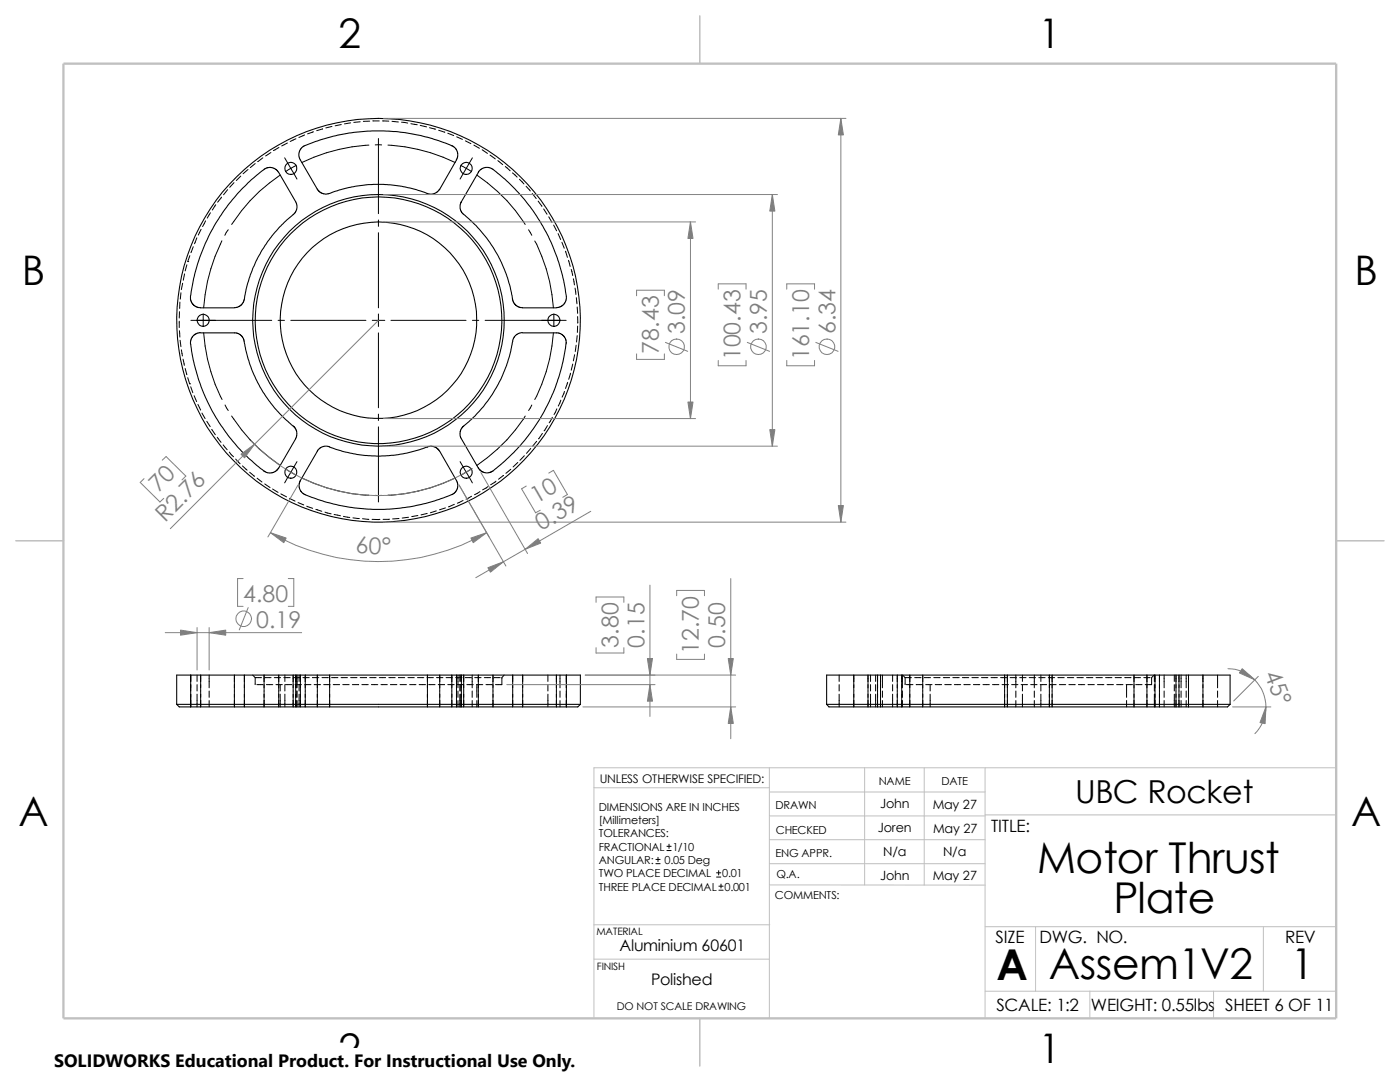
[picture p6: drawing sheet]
<svg xmlns="http://www.w3.org/2000/svg" width="279mm" height="216mm" viewBox="0 0 279 216" stroke-linecap="round" stroke-linejoin="round" font-family="sans-serif">
<g fill="none" stroke="#c0c0c0" stroke-width=".2">
<path d="M118.5 157.2h35M153.5 153.2v50M153.5 158h43.1M172.6 153.2v23.4M184.4 153.2v23.4M196.6 153.2v50M266.7 153.2h-148.2v50M153.5 167.6h43.1M153.5 162.8h43.1M153.5 176.6h43.1M153.5 172.3h43.1M196.6 162.6h70.1"/>
<path d="M118.5 191.4h35M118.5 184.5h35.1M196.6 197.8h70.1M196.6 184.9h70.1M206.7 184.9v12.9M217.5 197.8v5.4M242.2 197.8v5.4M252.1 184.9v12.9"/>
</g>
<path d="M139.7 3.1v9.6M3.1 107.9h9.6M266.7 107.9h9.5M139.7 203.2v9.5" fill="none" stroke="#c0c0c0" stroke-width=".21"/>
<path d="M12.7 12.7h254v190.5h-254z" fill="none" stroke="#c0c0c0" stroke-width=".47"/>
<g fill="none" stroke="#000" stroke-width=".2">
<path d="M44.2 39.3l-.8 1M45.4 37.8l-.8 1.1M46.7 36.4l-.9 1M48 35.1l-.8 .9M49.5 33.8l-1 .9M50.9 32.6l-.9 .8M52.5 31.5l-1.1 .8M54.1 30.4l-1.1 .7M55.7 29.4l-1.1 .7M55.9 34.9a34 34 0 0 0-9.7 9.9M56.8 31.5l1.2 2.1M57.4 28.5l-1.2 .6"/>
<path d="M58 33.6l1.3 2.1M58 33.6l-1 .6M59.1 27.7l-1.2 .5M59.1 33l-1.1 .6M60.8 26.9l-1.2 .5M62.6 26.3l-1.2 .4M64.4 25.7l-1.2 .4M66.3 25.2l-1.3 .3M68.1 24.8l-1.2 .3M70 24.5l-1.3 .2M71.9 24.3l-1.3 .1M73.6 29a35.3 35.3 0 0 0-13.4 3.4"/>
<path d="M73.8 24.2h-1.3M74.4 24.1h1.3M74.9 28.9h1.3M75.5 27.6v15M76.3 24.1l1.3 .1M77.4 29a35.3 35.3 0 0 1 13.4 3.4M78.2 24.2l1.3 .1M80.1 24.4l1.3 .2M82 24.7l1.3 .2M83.9 25l1.2 .3M85.7 25.5l1.3 .3M87.5 26l1.3 .4"/>
<path d="M89.4 26.6l1.2 .5M91.1 27.3l1.2 .5M91.9 33l1.1 .6M92.9 28.1l1.1 .6M93 33.6l-1.2 2.1M93 33.6l1.1 .6M94.3 31.5l-1.3 2.1M94.6 29l1.1 .6M95.2 34.9a33.1 33.1 0 0 1 9.6 9.9M96.2 29.9l1.1 .7M97.8 30.9l1 .8M99.4 32l.9 .9"/>
<path d="M100.8 33.2l1 .9M102.3 34.5l.9 .8M103.7 35.8l.9 .9M105 37.2l.8 .9M106.2 38.6l.8 1M36.1 58.4l-.1 1.3M36.4 56.5l-.2 1.3M36.8 54.7l-.2 1.2M37.3 52.8l-.3 1.3M37.5 52.2h.1M37.9 51l-.4 1.2M38.6 49.2l-.5 1.2"/>
<path d="M39.3 47.5l-.5 1.1M40.1 45.8l-.5 1.1M41 44.1l-.6 1.1M42 42.5l-.6 1M43.1 40.9l-.7 1M44.3 48a36.2 36.2 0 0 0-3.7 13.4M45.6 45.8l-.7 1.1M75.5 43.9v1.3M75.5 46.4v15M105.5 45.8l.6 1.1M106.7 48.1a33.5 33.5 0 0 1 3.7 13.3M107.4 40.1l.8 1"/>
<path d="M108.5 41.7l.7 1.1M109.5 43.3l.7 1.1M110.5 44.9l.6 1.2M111.4 46.6l.5 1.2M112.1 48.3l.5 1.2M112.9 50.1l.3 1.3M113.5 51.9l.3 1.3M114 53.8l.3 1.2M114.4 55.6l.2 1.3M114.8 57.5l.1 1.3M115 59.4l.1 1.2M35.8 64.1v1.3"/>
<path d="M35.8 66l.1 1.3M35.8 62.2v1.3M35.9 60.3v1.3M35.9 67.9l.2 1.3M36.2 69.8l.2 1.2M36.5 71.7l.3 1.2M37 73.5l.3 1.3M37.5 75.4l.3 1.2M37.8 76.6h.1M38.1 77.2l.4 1.2M38.1 63.9h16.1M38.7 79l.5 1.1"/>
<path d="M40.6 62.7v2.5M40.6 66.4a34.6 34.6 0 0 0 3.7 13.3M55.5 63.9h1.3M58 63.9h15M74.3 63.9h2.5M75.5 62.7v2.5M75.5 66.4v15M78 63.9h15M94.3 63.9h1.2M96.8 63.9h16.2M110.4 66.4a33.5 33.5 0 0 1-3.7 13.3M110.5 62.7v2.5"/>
<path d="M111.9 79.8l-.5 1.2M112.6 78.1l-.4 1.1M113.3 76.3l-.4 1.2M113.8 74.5l-.3 1.2M114.3 72.6l-.3 1.3M114.7 70.8l-.3 1.2M115 68.9l-.2 1.2M115.2 61.3l.1 1.2M115.2 67l-.1 1.2M115.3 63.2v1.2M115.3 65.1l-.1 1.2M39.5 80.7l.5 1.1"/>
<path d="M40.3 82.4l.6 1.1M41.3 84.1l.7 1M42.2 85.7l.8 1M43.3 87.2l.8 1.1M44.5 88.8l.8 .9M44.9 80.8l.7 1.1M45.8 90.2l.8 .9M46.2 83a34 34 0 0 0 9.7 9.9M47 91.6l.9 .9M48.4 93l.9 .8M49.8 94.2l1 .8M51.3 95.4l1 .8"/>
<path d="M52.8 96.6l1.1 .7M54.4 97.6l1.1 .7M56 98.6l1.2 .5M57 93.6l1 .6M57.7 99.4l1.2 .6M58 94.2l-1.2 2.2M58 94.2l1.1 .6M59.3 92.1l-1.3 2.1M60.2 95.4a34.1 34.1 0 0 0 13.4 3.4M74.9 98.8h1.3M75.5 82.6v1.3M75.5 85.2v15"/>
<path d="M90.8 95.4a34.1 34.1 0 0 1-13.4 3.4M91.8 92.1l1.2 2.1M92.4 99.9l-1.1 .5M93 94.2l1.3 2.2M93 94.2l-1.1 .6M94.1 99l-1.1 .6M94.1 93.6l-1.1 .6M95.8 98.1l-1.1 .6M97.4 97.1l-1.1 .6M99 96l-1.1 .7M100.5 94.9l-1 .7M101.9 93.6l-.9 .8"/>
<path d="M103.3 92.3l-.9 .9M104.6 90.9l-.8 1M104.8 83a33.1 33.1 0 0 1-9.6 9.9M105.9 89.5l-.8 1M106.1 80.8l-.6 1.1M107.1 88.1l-.8 .9M108.2 86.5l-.7 1M109.3 84.9l-.7 1.1M110.2 83.3l-.6 1.1M111.1 81.6l-.5 1.1M59.5 100.3l1.1 .5M61.2 101l1.2 .4"/>
<path d="M63 101.6l1.2 .4M64.9 102.2l1.2 .3M66.7 102.7l1.2 .2M68.5 103l1.3 .3M70.4 103.3l1.3 .2M72.3 103.5l1.3 .1M74.3 103.6h1.5M77.7 103.6h-1.2M79.6 103.5h-1.2M81.5 103.2l-1.2 .2M83.4 102.9l-1.2 .2M85.3 102.4l-1.3 .3"/>
<path d="M87.1 101.9l-1.2 .4M88.9 101.3l-1.2 .4M90.7 100.6l-1.2 .5M38.1 134.7v6.4M39.3 134.7v1.3M39.3 136.6v1.3M39.3 138.5v2.6M40 134.7v6.4M41.7 134.7v2.5M41.7 137.9v1.2M41.7 139.8v1.3M46.8 134.7v6.4"/>
<path d="M48.8 134.7v6.4M50.4 134.7l.5 .5M50.9 135.2h1.3M50.9 135.2v1.4M51.3 136.6h1.2M52.7 134.7v6.4M52.8 135.2h1.3M53.2 136.6h1.2M54.7 135.2h1.3M55.1 136.6h1.2M55.6 134.7v6.4M55.9 136.6v1.3"/>
<path d="M55.9 138.5v2.6M56.6 135.2h1.3M56.9 134.7v1.3M56.9 136.6v1.3M56.9 138.5v2.6M57 136.6h1.3M58.5 134.7v6.4M58.5 135.2h1.3M58.9 136.6h1.3M59 134.7v6.4M59.2 134.7v2.5M59.2 137.9v1.2"/>
<path d="M59.2 139.8v1.3M59.3 134.7v2.5M59.3 137.9v1.2M59.3 139.8v1.3M59.7 134.7v1.3M59.7 136.6v1.3M59.7 138.5v2.6M59.9 134.7v6.4M60.5 135.2h1.2M60.8 136.6h1.3M60.9 134.7v6.4M62.4 135.2h1.2"/>
<path d="M62.7 136.6h1.3M63.3 134.7v6.4M64.3 135.2h1.2M64.6 136.6h1.3M65.8 134.7v6.4M66.2 135.2h1.2M66.5 136.6h1.3M68.1 135.2h1.2M68.4 136.6h1.3M70 135.2h1.2M70.3 136.6h1.3M71.9 135.2h1.3"/>
<path d="M72.2 136.6h1.3M73.8 135.2h1.3M74.1 136.6h1.3M75.7 135.2h1.3M76 136.6h1.3M77.6 135.2h1.3M77.9 136.6h1.3M79.5 135.2h1.3M79.8 136.6h1.3M81.4 135.2h1.3M81.7 136.6h1.3M83.3 135.2h1.3"/>
<path d="M83.7 136.6h1.2M85.2 135.2h1.3M85.3 134.7v6.4M85.6 136.6h1.2M87.1 135.2h1.3M87.5 136.6h1.2M87.8 134.7v6.4M89 135.2h1.3M89.4 136.6h1.2M90.2 134.7v6.4M90.9 135.2h1.3M91.1 134.7v6.4"/>
<path d="M91.3 136.6h1.2M91.4 134.7v2.5M91.4 137.9v1.2M91.4 139.8v1.3M91.8 134.7v1.3M91.8 136.6v1.3M91.8 138.5v2.6M92.1 134.7v6.4M92.5 134.7v6.4M92.8 135.2h1.3M93.2 136.6h1.2M94.2 134.7v2.5"/>
<path d="M94.2 137.9v1.2M94.2 139.8v1.3M94.7 135.2h1.3M95.1 136.6h1.3M95.2 136.6v2.5M95.2 139.8v1.3M95.5 134.7v6.4M96.6 135.2h1.3M97 136.6h1.3M98.4 134.7v6.4M98.6 135.2h1.2M100.6 134.7l-.4 .5v1.4h-1.3"/>
<path d="M102.3 134.7v6.4M104.3 134.7v6.4M109.3 134.7v1.3M109.3 136.6v1.3M109.3 138.5v2.6M111 134.7v6.4M111.8 134.7v2.5M111.8 137.9v1.2M111.8 139.8v1.3M113 134.7v6.4M167.5 134.7v1.3M167.5 136.6v1.3"/>
<path d="M167.5 138.5v2.6M170.4 134.7v6.4M173.2 134.7v6.4M173.7 134.7v1.3M173.7 136.6v1.3M173.7 138.5v2.6M174.8 134.7v1.3M174.8 136.6v1.3M174.8 138.5v2.6M175.1 134.7v6.4M175.7 134.7v6.4M176.1 134.7v2.5"/>
<path d="M176.1 137.9v1.2M176.1 139.8v1.3M178.1 134.7v1.3M178.1 136.6v1.3M178.1 138.5v2.6M179.1 134.7v6.4M180 134.7v6.4M180.1 134.7v2.5M180.1 137.9v1.2M180.1 139.8v1.3M180.1 134.7l.5 .5M180.6 135.2h1.3"/>
<path d="M180.6 135.2v1.4M180.9 136.6h1.3M181.6 134.7v6.4M182.5 135.2h1.3M182.8 136.6h1.3M184.1 134.7v6.4M184.4 135.2h1.3M184.7 136.6h1.3M185.6 136.6v1.3M185.6 138.5v2.6M186.4 135.2h1.2M186.6 136.6h1.3"/>
<path d="M188.3 135.2h1.2M188.6 136.6h1.2M190.2 135.2h1.2M190.5 136.6h1.2M192.1 135.2h1.2M192.4 136.6h1.2M194 135.2h1.2M194.3 136.6h1.2M195.9 135.2h1.2M196.2 136.6h1.2M197.8 135.2h1.3M198.1 136.6h1.2"/>
<path d="M199.7 135.2h1.3M200 136.6h1.3M200.5 134.7v6.4M201 134.7v6.4M201.6 135.2h1.3M201.9 136.6h1.3M202.7 134.7v2.5M202.7 137.9v1.2M202.7 139.8v1.3M203.5 135.2h1.3M203.8 136.6h1.3M204 134.7v1.3"/>
<path d="M204 136.6v1.3M204 138.5v2.6M205.4 135.2h1.3M205.7 136.6h1.3M206.4 134.7v2.5M206.4 137.9v1.2M206.4 139.8v1.3M207.3 135.2h1.3M207.6 136.6h1.3M207.7 134.7v1.3M207.7 136.6v1.3M207.7 138.5v2.6"/>
<path d="M209.2 135.2h1.3M209.4 134.7v6.4M209.5 136.6h1.3M210 134.7v6.4M211.1 135.2h1.3M211.4 136.6h1.3M213 135.2h1.3M213.3 136.6h1.3M214.9 135.2h1.3M215.2 136.6h1.3M216.8 135.2h1.3M217.1 136.6h1.3"/>
<path d="M218.7 135.2h1.3M219 136.6h1.3M220.6 135.2h1.3M220.9 136.6h1.3M222.5 135.2h1.3M222.8 136.6h1.3M224.5 135.2h1.2M224.7 136.6h1.3M224.8 136.6v2.5M224.8 139.8v1.3M226.3 134.7v6.4M226.4 135.2h1.2"/>
<path d="M226.7 136.6h1.2M228.3 135.2h1.2M228.9 134.7v6.4M230.4 136l-.1-1.3-.5 .5v1.4h-1.2M230.4 136.6v1.3M230.4 138.5v2.6M230.5 134.7v6.4M231.4 134.7v6.4M232.3 134.7v2.5M232.3 137.9v1.2M232.3 139.8v1.3M234.4 134.7v1.3"/>
<path d="M234.4 136.6v1.3M234.4 138.5v2.6M234.7 134.7v6.4M235.3 134.7v6.4M235.7 134.7v2.5M235.7 137.9v1.2M235.7 139.8v1.3M236.7 134.7v2.5M236.7 137.9v1.2M236.7 139.8v1.3M237.2 134.7v6.4M240.1 134.7v6.4"/>
<path d="M243 134.7v2.5M243 137.9v1.2M243 139.8v1.3M130.9 172.3h.8M130.9 171.5h.8M131.3 171.1v.8M133.1 169.7h.8M133.1 168.9h.8M133.5 168.4v.9M143 175h.8M143 174.2h.8M143.4 173.7v.9"/>
<path d="M143.5 177.6h.8M143.5 176.8h.8M143.9 176.4v.8"/>
</g>
<g fill="none" stroke="#000" stroke-width=".21">
<path d="M55.6 34.4l-.5-.6-.8-.4h-.9l-.7 .4a37.5 37.5 0 0 0-14.7 26l.2 .6 .5 .5 .9 .5h7.2M55.6 34.4l3.6 6.4 .1 .7-.3 .8-1.3 1.2a28 28 0 0 0-9.1 16.7l-.8 .9-1 .3M91.1 31.9l.3-.7-.1-.8-.3-.7-.8-.6a37.6 37.6 0 0 0-29.8 .2l-.5 .5-.2 .6 .1 1.2 3.5 6.2M91.1 31.9l-3.3 5.9-.6 .6-.7 .3h-.8l-2.9-.9a28.6 28.6 0 0 0-17.5 .9l-1.1-.1-.4-.3-.5-.6M102.3 59.7l.4 .9 .6 .6 .6 .2h7.1M102.3 59.7a27.6 27.6 0 0 0-10.1-17.3l-.4-.8 .1-1 3.6-6.4 .6-.5 .8-.3h.8l.6 .4a36.9 36.9 0 0 1 14.7 25.8l-.3 .9-.4 .5-.5 .3-.8 .1M40 66.4l-.7 .1-.9 .7-.3 .7-.1 .7a37.4 37.4 0 0 0 15.2 25.7l.6 .1 .6-.1 1-.6 3.6-6.2M40 66.4h7.2l.7 .3 .7 1 1.1 4.3a27.6 27.6 0 0 0 9.2 13.4l.4 1.1-.3 1M104.3 66.4l7.3 .1 .5 .2 .6 .6 .3 .7v.6M104.3 66.4l-.8 .1-.6 .4-.5 .7-.2 .8a27.7 27.7 0 0 1-10 17l-.4 .7 .1 1.1 3.6 6.2M112.9 68.6a37.1 37.1 0 0 1-15 25.6l-.5 .2-1-.2-.5-.3-.4-.6M65.7 89.2h.1a28.2 28.2 0 0 0 20.1-.2l1.1 .3 .7 .7"/>
<path d="M65.8 89.2l-1-.2-1.2 .6-3.7 6.3-.2 .7 .1 1 .3 .5 .7 .6a37.6 37.6 0 0 0 29.3 0M87.8 90l3.5 6.2v1.3l-.3 .6-.8 .6M35.3 140.5l.5 .6h79.5l.5-.6M35.3 140.5h80.5M35.3 140.5v-5.8h80.5v5.8M165 140.5l.4 .6h79.6l.5-.6M165 140.5h80.5M165 140.5v-5.8h80.5v5.8"/>
<circle cx="58" cy="33.6" r="1.2"/>
<circle cx="93" cy="33.6" r="1.2"/>
<circle cx="40.6" cy="63.9" r="1.2"/>
<circle cx="75.5" cy="63.9" r="40.3"/>
<circle cx="75.5" cy="63.9" r="19.6"/>
<circle cx="75.5" cy="63.9" r="24.6"/>
<circle cx="75.5" cy="63.9" r="25.1"/>
<circle cx="110.5" cy="63.9" r="1.2"/>
<circle cx="58" cy="94.2" r="1.2"/>
<circle cx="93" cy="94.2" r="1.2"/>
</g>
<g fill="none" stroke="#808080" stroke-width=".2">
<path d="M76.5 23.6h92.3M76.5 38.8h78.7M154.1 38.8v50.2M167.8 23.6v80.6M76.5 44.3h62.3M127 59v-1.1h5.6v1.1M137.8 44.3v39.2M143.3 57.7v-1.1h5.6v1.1M157 57.7v-1.1h5.6v1.1M75.5 63.9l-41.5 41.6M127 70.6v1.1h5.6v-1.1M132.8 68.3l4.4 1.8"/>
<path d="M143.3 71.9v1.1h5.6v-1.1M149.1 68.3l4.5 1.8M157 71.9v1.1h5.6v-1.1M162.8 68.3l4.5 1.8M28.7 95.5l-.7 .8 3.9 3.9 .8-.8M32.4 91.8l.7-.7 4 3.9-.8 .8M50.1 87.9a35 35 0 0 0 44.2 5.6M59.5 96.8l-6 10.3M76.5 89h78.7M76.5 83.5h62.3M96 94.3l9.3 16.1M105 97l-.9 .5 2.8 4.8 .9-.5"/>
<path d="M109.5 94.4l.9-.5 2.8 4.8-.9 .5M48.5 115.4h-1.1v5.6h1.1M54 106.3a43.3 43.3 0 0 0 43.1 0M57.5 115.4h1.1v5.6h-1.1M76.5 104.2h92.3M97.6 107.1l-6-10.3 9.4 16.1M117.9 102l-22.9 13.3M129.7 116.8v26.2M135 118.9v-1.1h5.6v1.1M145.8 115.4v32M33 126.2h27.2M39.3 125.2v8.5"/>
<path d="M41.7 125.2v8.5M49.5 121.2l-1.7 4.5M101.1 136.6h29.6M116.8 134.7h30M119 120.2v-1.1h5.5v1.1M119 129.2v1.1h5.5v-1.1M135 130.5v1.1h5.6v-1.1M245.1 133.4a7.6 7.6 0 0 1 7 4.7 7.6 7.6 0 0 1-1.7 8.3M251.1 135l-4.9 4.9M116.3 141.1h30.5M246 141.1h7.6"/>
<circle cx="135" cy="69.2" r="1.56"/>
<circle cx="151.4" cy="69.2" r="1.55"/>
<circle cx="165" cy="69.2" r="1.55"/>
<circle cx="48.6" cy="123.5" r="1.56"/>
</g>
<g fill="#808080" stroke="#808080" stroke-width=".2">
<path d="M104.8 109.6l2.6-2.1 .5 .9z"/>
<path d="M54 106.3l3.1 1.1-.5 .9z"/>
<path d="M167.3 100.9h1l-.5 3.3z"/>
<path d="M167.8 23.6l.5 3.3h-1z"/>
<path d="M153.6 85.7h1l-.5 3.3z"/>
<path d="M154.1 38.8l.5 3.3h-1z"/>
<path d="M137.3 80.2h1l-.5 3.3z"/>
<path d="M137.8 44.3l.5 3.3h-1z"/>
<path d="M94 107.4l3.1-1.1-2.7 2z"/>
<path d="M97.4 113.3l3.1-1.2-2.6 2.1z"/>
<path d="M48.1 90.6l2.7-2-2 2.8z"/>
<path d="M129.7 136.6l.5 3.3h-1z"/>
<path d="M129.2 131.4h1l-.5 3.3z"/>
<path d="M145.3 131.4h1l-.5 3.3z"/>
<path d="M145.8 141.1l.5 3.3h-1z"/>
<path d="M36 125.7l3.3 .5-3.3 .5z"/>
<path d="M41.7 126.2l3.3-.5v1z"/>
<path d="M252.6 141.1l-.1 3.3-1-.2z"/>
<path d="M247.9 133.4l2.5 2.2-3-1.3z"/>
</g>
<path d="M10.8 209.2h104.1v6.7h-104.1z" fill="#fff"/>
<g font-size="8.5">
<text x="207" y="174.1">Motor Thrust</text>
<text x="222.2" y="182.2">Plate</text>
<text x="198.8" y="195.5">A</text>
<text x="209.3" y="195.3">Assem1V2</text>
<text x="257.6" y="195.3">1</text>
</g>
<g font-size="8.1">
<text x="67.6" y="9.7">2</text>
<text x="207.3" y="9.7">1</text>
<text x="4.4" y="56.9">B</text>
<text x="270.3" y="56.9">B</text>
<text x="3.7" y="164.9">A</text>
<text x="269.7" y="164.9">A</text>
<text x="67.6" y="212.1">2</text>
<text x="207.3" y="212.1">1</text>
</g>
<text font-size="6.3" x="214.6" y="160.3">UBC Rocket</text>
<g font-size="4.6" fill="#808080">
<text x="131.5" y="70.6" transform="rotate(-90 131.5 70.6)">78.43</text>
<text x="136.7" y="66.7" transform="rotate(-90 136.7 66.7)">3.09</text>
<text x="147.8" y="71.9" transform="rotate(-90 147.8 71.9)">100.43</text>
<text x="153" y="66.7" transform="rotate(-90 153 66.7)">3.95</text>
<text x="161.5" y="71.9" transform="rotate(-90 161.5 71.9)">161.10</text>
<text x="166.7" y="66.7" transform="rotate(-90 166.7 66.7)">6.34</text>
<text x="31.6" y="98.4" transform="rotate(-45 31.6 98.4)">70</text>
<text x="107.1" y="100.5" transform="rotate(-30 107.1 100.5)">10</text>
<text x="32.9" y="104.4" transform="rotate(-45 32.9 104.4)">R2.76</text>
<text x="108" y="106" transform="rotate(-30 108 106)">0.39</text>
<text x="70.9" y="110.4" transform="rotate(1 70.9 110.4)">60°</text>
<text x="48.5" y="120.1">4.80</text>
<text x="51.1" y="125.3">0.19</text>
<text x="123.4" y="129.2" transform="rotate(-90 123.4 129.2)">3.80</text>
<text x="128.6" y="129.2" transform="rotate(-90 128.6 129.2)">0.15</text>
<text x="139.5" y="130.5" transform="rotate(-90 139.5 130.5)">12.70</text>
<text x="144.7" y="129.2" transform="rotate(-90 144.7 129.2)">0.50</text>
<text x="252.3" y="134.5" transform="rotate(69 252.3 134.5)">45°</text>
</g>
<text font-size="3.6" x="10.8" y="213">SOLIDWORKS Educational Product. For Instructional Use Only.</text>
<g font-size="3.4">
<text x="197.8" y="166">TITLE:</text>
<text x="198.7" y="188.1">SIZE</text>
<text x="207.5" y="188.1">DWG. NO.</text>
<text x="256.5" y="188.2">REV</text>
<text x="198.8" y="201.7">SCALE: 1:2</text>
<text x="217.7" y="201.8">WEIGHT: 0.55lbs</text>
<text x="244.5" y="201.7">SHEET 6 OF 11</text>
</g>
<g font-size="3.2">
<text x="123.6" y="189.8">Aluminium 60601</text>
<text x="129.9" y="196.6">Polished</text>
</g>
<g font-size="2.5">
<text x="175.6" y="161.3">John</text>
<text x="186.1" y="161.4">May 27</text>
<text x="175.2" y="166.1">Joren</text>
<text x="186.2" y="166.2">May 27</text>
<text x="176.3" y="170.8">N/a</text>
<text x="188.2" y="170.8">N/a</text>
<text x="175.6" y="175.6">John</text>
<text x="186.1" y="175.6">May 27</text>
</g>
<text font-size="2.4" x="119.7" y="156.2">UNLESS OTHERWISE SPECIFIED:</text>
<g font-size="2.2">
<text x="119.5" y="161.8">DIMENSIONS ARE IN INCHES</text>
<text x="154.8" y="161.5">DRAWN</text>
<text x="175.4" y="156.7">NAME</text>
<text x="187.9" y="156.7">DATE</text>
<text x="119.5" y="164.4">[Millimeters]</text>
<text x="119.5" y="167.1">TOLERANCES:</text>
<text x="154.8" y="166.3">CHECKED</text>
<text x="119.5" y="169.8">FRACTIONAL 1/10</text>
<text x="119.5" y="172.4">ANGULAR:</text>
<text x="132.6" y="172.4">0.05 Deg</text>
<text x="154.8" y="171">ENG APPR.</text>
<text x="119.5" y="175">TWO PLACE DECIMAL</text>
<text x="119.5" y="177.7">THREE PLACE DECIMAL 0.001</text>
<text x="144.1" y="175">0.01</text>
<text x="154.6" y="179.5">COMMENTS:</text>
<text x="154.9" y="175.2">Q.A.</text>
</g>
<text font-size="2.1" x="123.1" y="201.6">DO NOT SCALE DRAWING</text>
<g font-size="2">
<text x="119" y="186.6">MATERIAL</text>
<text x="119.1" y="193.5">FINISH</text>
</g>
</svg>
